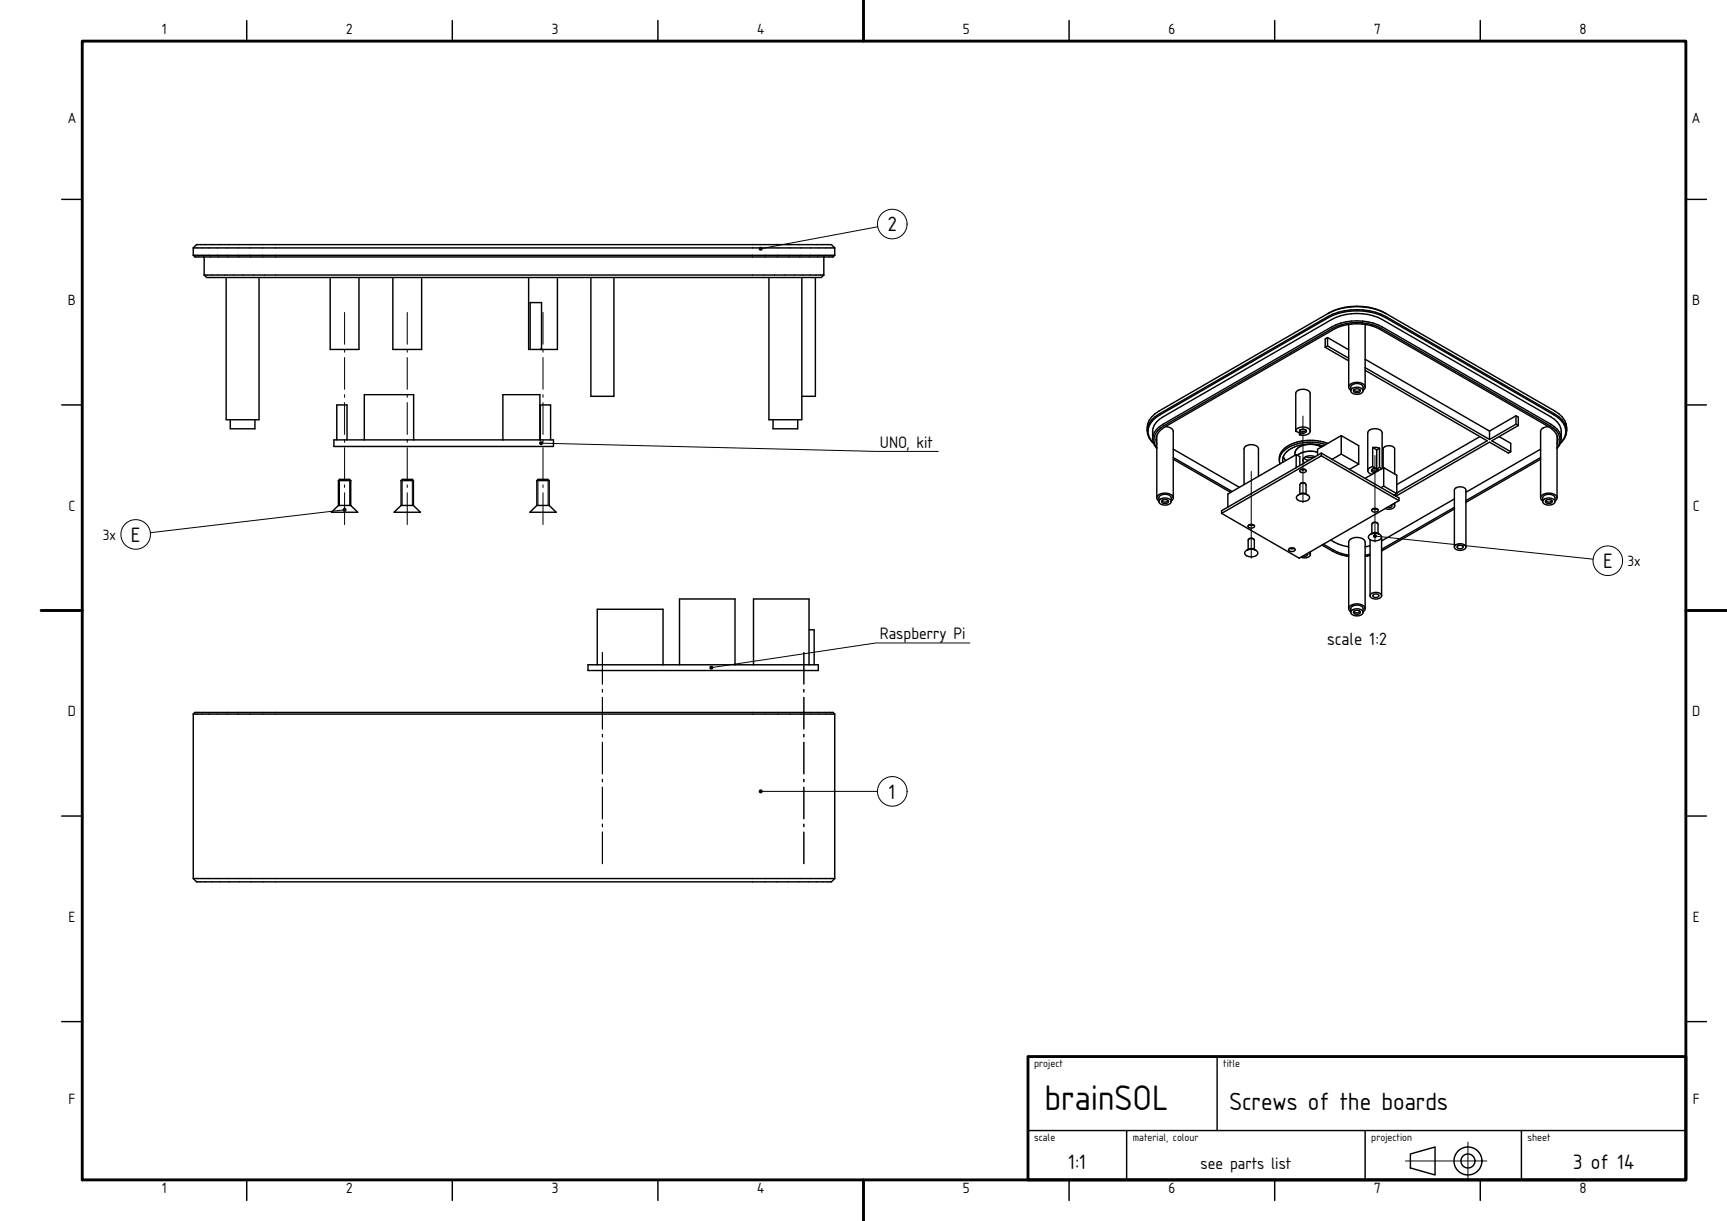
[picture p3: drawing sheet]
<svg xmlns="http://www.w3.org/2000/svg" width="420mm" height="297mm" viewBox="0 0 420 297" stroke-linecap="round" stroke-linejoin="round" font-family="sans-serif">
<g fill="#000">
<circle cx="185" cy="60.5" r=".5"/>
<circle cx="131.6" cy="107.8" r=".5"/>
<circle cx="83.8" cy="124" r=".5"/>
<circle cx="334.4" cy="130.4" r=".5"/>
<circle cx="173" cy="162.4" r=".5"/>
<circle cx="185" cy="192.5" r=".5"/>
</g>
<g fill="none" stroke="#000" stroke-width=".35">
<path d="M60 5v5M110 5v5M160 5v5M210 5v5M260 5v5M310 5v5M360 5v5M15 48.5h5M410 48.5h5M47 62.1l.4 .4h155.2l.4-.4M47 62.1h156M47 60.3h156"/>
<path d="M47 60.3v1.8M47 60.3l.8-.8h154.4l.8 .8M49.7 62.5v4.4M49.7 66.9h150.7M49.7 66.9l.6 .6h149.4l.7-.6M55 67.5v34.6h8v-34.6M80.3 67.5v17.5h7v-17.5M95.5 67.5v17.5h7v-17.5M128.6 67.5v17.5h.3M135.6 67.5v17.5h-3.9M143.7 67.5v28.9h5.6v-28.9M187 67.5v34.6h8v-34.6"/>
<path d="M198.3 67.5v28.9h-3.3M200.4 62.5v4.4M203 60.3v1.8M322.9 76.3a14.9 14.9 0 0 1 14.2 0M322.9 76.3l-41 23.7a4.8 4.8 0 0 0-2.9 4.8M323.2 76.1l-.3 .2M324.1 75.7a16.2 16.2 0 0 1 11.8 0M328 78.9v15.3M332 78.9v15.3M336.8 76.1l41.3 23.9a4.8 4.8 0 0 1 2.9 4.8M15 98.5h5M128.9 85v-11.4h2.8v11.4"/>
<path d="M128.9 85h2.5M131.4 85h.3M131.7 84.9l-.3 .1M322.3 84.5l5.7 3.3M322.9 82.1l5.1 3M322.9 82.1l-.6 .3v2.1M322.9 84.2l5.1 2.9M322.9 82.1v2.1M322.9 84.2l-.6 .3M328 94.2v-.2a2.41 2.41 0 0 1 4 .1v.1M328 94.2l.5 .7M328.5 95.1v-.9a1.72 1.72 0 0 1 3 0v.9"/>
<path d="M328.5 95.1a1.72 1.72 0 0 1 3 0M328.5 95.1a1.77 1.77 0 0 0 3 0M329.2 94.8a.86 .86 0 0 1 .9-.3 .86 .86 0 0 1 .7 .7 .88 .88 0 0 1-.9 .4 .88 .88 0 0 1-.7-.7zM329.3 94.7a.7 .7 0 0 0 .7 .5 .7 .7 0 0 0 .7-.5M332 94.2l-.5 .7M332 87.4l30.2 17.5M332 89.4l30.2 17.5M332 90.1l29.7 17.1-22 12.7M410 98.5h5M56 102.1v2.2h6v-2.2M81.2 107h53.4v1.6h-53.4zM81.9 107v-8.5h2.5v8.5"/>
<path d="M82.3 116.9h3M82.3 116.9a1.9 1.9 0 0 1 1.8-.3h.9l.3 .3M82.3 116.9v6M85.3 116.9v6M88.6 107v-11h12v11M97.5 116.9h3M97.5 116.9a1.9 1.9 0 0 1 1.8-.3h.9l.3 .3M97.5 116.9v6M100.5 116.9v6M122.3 107v-11h9v11M130.6 116.9h3M130.6 116.9a1.9 1.9 0 0 1 1.7-.3h1l.3 .3"/>
<path d="M130.6 116.9v6M131.4 107v-8.5h2.5v8.5M133.6 116.9v6M188 102.1v2.2h6v-2.2M279 104.8a4.8 4.8 0 0 1 2.9-4.1l41-23.7a15.6 15.6 0 0 1 14.2 0l41 23.7a5.2 5.2 0 0 1 2.9 4.1M279 104.8a4.1 4.1 0 0 0 1.6 3M280.3 106.7a4.6 4.6 0 0 1 2.6-5.3l41-23.7a13.6 13.6 0 0 1 12.2 0l41 23.7a4.7 4.7 0 0 1 2.6 5.3M280.3 106.7a4.2 4.2 0 0 1 2.6-3.5l41-23.7a13.6 13.6 0 0 1 12.2 0l41 23.7a4.5 4.5 0 0 1 2.6 3.5M280.3 106.7a3.5 3.5 0 0 0 1 2.4M281.3 108.9a3.2 3.2 0 0 1 .9-4.8l41.9-24.2a13.1 13.1 0 0 1 11.8 0l41 23.7a3.7 3.7 0 0 1 2.1 4.9l-.3 .4M281.3 106v15.1M283.4 103.8a1.73 1.73 0 0 1 1.9 1.1v16.2"/>
<path d="M285.3 111.7l14 8.1M285.3 111.3l14.3 8.3M285.3 109.3l16.1 9.2M306.1 115.9v-6.7a2.1 2.1 0 0 0-3.2-.7l-.3 .7v8.7M311.1 111.9l.2 .9M312.1 111.1l.6 .9M315.1 104.9v-9.2a2.01 2.01 0 0 1 3.5 0v9.2M315.1 104.9a2.01 2.01 0 0 1 3.5 0M315.1 104.9l1.3 .7-.4 .2M315.2 110.6l.9 .5v2.1M315.2 110.6v3.2M315.2 110.6l-16.6 9.6v3.1"/>
<path d="M316 105.4v.4M316.1 104.7a.86 .86 0 0 1 .9-.4 .86 .86 0 0 1 .7 .7 .88 .88 0 0 1-.9 .4 .88 .88 0 0 1-.7-.7zM316.2 114.3a.77 .77 0 0 1 .9-.3 .77 .77 0 0 1 .5 .7 .91 .91 0 0 1-1.5-.3zM316.2 104.6a.7 .7 0 0 0 .7 .4 .7 .7 0 0 0 .6-.4M316.3 114.2l.6 .1 .5-.1M316.3 117.6l-.2 .3v2.3M316.3 117.6l.6-.1 .5 .1M316.3 117.6l.6-.2 .5 .2M317.1 111.4l1.2 .6M317.4 117.6l.2 .3v2.3M317.5 111.1a3.1 3.1 0 0 0 2.2 .1M318.6 104.9a1.94 1.94 0 0 1-2.6 .9"/>
<path d="M319.8 111.1a2.13 2.13 0 0 0-2.9 .8l.4 .7M320.4 110a5.5 5.5 0 0 0-4.9 .7M321.3 110.2l18.9 10.9v.7M321.3 110.2v.7M321.3 110.9l18.9 10.9M321.3 110.2l-24.2 14v.7M321.3 110.9l-24.2 14M321.4 108.7a5.3 5.3 0 0 0-6.2 .8l-.3 1.2M321.8 108.5a9.8 9.8 0 0 0-8.9 1.5 2.58 2.58 0 0 0-.9 2.4M322.4 108.1a11.2 11.2 0 0 0-10.2 1.6l-.8 1.1-.3 1.1M322.9 107.9a11.2 11.2 0 0 0-10.7 1.4l-.9 1.4-.2 1.2M326.2 110.4l-2.2 1.3"/>
<path d="M326.2 110.4l4.2 2.5M326.2 106l-5.8 3.3v1.5M326.2 106v4.4M326.2 106l4.2 2.4v4.5M330.4 112.9l-2.2 1.3M332.6 114.5a1.16 1.16 0 0 0 1.1 .9M333.7 114.2a.7 .7 0 0 0 .7 .4 .7 .7 0 0 0 .6-.4M333.8 113.5l-.9 .4-.3 .6M333.8 108.9l.9-.1 .8 .2M333.8 108.9v4.6M333.8 113.5l.9 .5M333.8 108.9l1 .5"/>
<path d="M334.7 114a.69 .69 0 0 0-.8 0 .69 .69 0 0 0-.3 .7l.8 .3M334.7 114h.1M334.8 114v.1M334.8 109.4v4.6M334.8 114.1l.4 .4M335.5 113.7l.5 .4M335.5 109v4.7M335.5 113.7l-.7 .4M335.5 109l-.7 .4M336.1 114v-8.7a2.1 2.1 0 0 0-3.1-.7l-.4 .7v9.2M336.4 113.8v-4.6a1.61 1.61 0 0 1 2.8 0v6.1M336.5 118.2l-.6 .4"/>
<path d="M336.5 118.2l3.2 1.9M336.5 113.8l3.2 1.8v4.5M336.5 113.8l-4.5 2.6M336.5 113.8v4.4M359.9 106.2l-20.2 11.7M362.2 104.9v2M364.6 106.2l2.8 1.6v2.1M367.4 109.9l-.6 .3-4.6-2.7-22.7 13.2M368.7 101.1l.5 .4v2M368.7 101.1l-6.5 3.8M368.7 101.1v2.1M368.7 103.2l.5 .3"/>
<path d="M368.7 103.2l-6.5 3.7M369.2 103.5l-6.4 3.7 4.6 2.7M374.7 111.7l-18.2 10.5M374.7 111.3l-18.2 10.5M374.7 109.3l-18.2 10.4M376.6 103.8l-41-23.7a12.3 12.3 0 0 0-11.2 0l-41 23.7a3.5 3.5 0 0 0-2.1 4.2M376.6 103.8a3.5 3.5 0 0 1 2.1 4.2M376.6 103.8a1.74 1.74 0 0 0-1.9 1.1v16.2M378.7 106v15.1M379.7 106.7a3.5 3.5 0 0 1-1 2.4M379.7 107.5a3.8 3.8 0 0 0-.8-5.9l-42-24.3a15.3 15.3 0 0 0-13.8 0l-41 23.6a4.3 4.3 0 0 0-2.4 5.8l.8 1.1M381 104.8a4.1 4.1 0 0 1-1.6 3"/>
<path d="M82.3 122.9h3M82.3 122.9l-1.7 1.7h6.4l-1.7-1.7M97.5 122.9h3M97.5 122.9l-1.7 1.7h6.4l-1.7-1.7M130.6 122.9h3M130.6 122.9l-1.7 1.7h6.4l-1.7-1.7M281.3 121.1v-.1a2.41 2.41 0 0 1 4 0v.1M281.3 121.1l.5 .8M281.8 122v-.9a1.72 1.72 0 0 1 3 0v.9M281.8 122a1.72 1.72 0 0 1 3 0M281.8 122v.1a1.77 1.77 0 0 0 3-.1M282.6 121.8a.86 .86 0 0 1 .9-.4 .86 .86 0 0 1 .6 .7 .88 .88 0 0 1-.9 .5 .88 .88 0 0 1-.7-.8z"/>
<path d="M282.7 121.7a.7 .7 0 0 0 .6 .4 .7 .7 0 0 0 .7-.4M285.3 121.1l-.5 .8M303.2 133.9l1.1-.5 1.1 .5M303.2 133.9a.74 .74 0 0 0-.5 .8 .74 .74 0 0 0 .7 .6 1.77 1.77 0 0 0 2.5-.7l-.1-.4-.4-.3M303.2 133.9a2.52 2.52 0 0 1 2.2 0M303.6 127.7a.77 .77 0 0 1 .9-.2 .77 .77 0 0 1 .5 .7 .91 .91 0 0 1-1.5-.3zM303.7 127.7l.6 .1 .6-.1M303.8 131.1l-.2 .3v2.3M303.8 131.1l.5-.1 .5 .1M303.8 131.1l.5-.2 .5 .2M304.8 131.1l.3 .3v2.3M313.5 133.4a.77 .77 0 0 1 .9-.2 .77 .77 0 0 1 .5 .7 .91 .91 0 0 1-1.5-.3z"/>
<path d="M313.6 133.4l.6 .1 .5-.1M315.8 120.4l1.1-.5 1.1 .5M315.8 120.4a.74 .74 0 0 0-.5 .8 .74 .74 0 0 0 .7 .6 1.77 1.77 0 0 0 2.5-.7l-.1-.3-.4-.4M315.8 120.4a2.52 2.52 0 0 1 2.2 0M317.9 134.7l.1 .3-.2 .2-.9 .1M318.4 134.4l.3 .5M318.7 134.9a1.63 1.63 0 0 1-2.3 .6M318.7 134.2v.7M321.5 132.6a14.3 14.3 0 0 0 6.5 2.7M321.9 132.4a13.9 13.9 0 0 0 6.1 2.6M323.6 131.4a10.4 10.4 0 0 0 4.4 1.6M333.2 135.1l-1.2 .2"/>
<path d="M333.2 134.8l-1.2 .2M333.2 132.8l-1.2 .2M333.2 131.3v13.6M333.3 130l1.1-.5 1.1 .5M333.3 130a.74 .74 0 0 0-.5 .8 .74 .74 0 0 0 .7 .6 1.77 1.77 0 0 0 2.5-.7l-.2-.4-.3-.3M333.3 130a2.52 2.52 0 0 1 2.2 0M333.7 123.9a.77 .77 0 0 1 .9-.3 .77 .77 0 0 1 .5 .7 .91 .91 0 0 1-1.5-.3zM333.8 123.8l.6 .1 .5-.1M333.9 127.2l-.3 .3v2.3M333.9 127.2l.5-.1 .5 .1M333.9 127.2l.5-.2 .5 .2M334.4 123.6l-.4 .3"/>
<path d="M334.9 127.2l.2 .3v2.3M335.9 130.8l.1 14.1M338.4 122.8l.1 .3-.2 .3h-.9M338.9 122.6l.3 .5M339.2 123.1a1.63 1.63 0 0 1-2.3 .6M339.2 120.4v.1M339.2 122.4v.7M339.7 120.1l-.6 .3M340.2 121.8l-24.2 14-18.9-10.9M353.7 133.1v-13.9a1.61 1.61 0 0 1 2.8 0v13.9M353.7 133.1a1.61 1.61 0 0 1 2.8 0M353.7 133.1a1.65 1.65 0 0 0 2.8 0"/>
<path d="M353.7 123.8l-17.7 10.2M353.7 123.4l-17.7 10.2M353.7 121.4l-17.7 10.2M354.5 132.8a.71 .71 0 0 1 .8-.2 .71 .71 0 0 1 .5 .6 .76 .76 0 0 1-.8 .3 .76 .76 0 0 1-.6-.6zM374.7 121.1v-.1a2.41 2.41 0 0 1 4 0v.1M374.7 121.1l.5 .8M375.2 122v-.9a1.72 1.72 0 0 1 3 0v.9M375.2 122a1.72 1.72 0 0 1 3 0M375.2 122v.1a1.77 1.77 0 0 0 3-.1M375.9 121.8a.86 .86 0 0 1 .9-.4 .86 .86 0 0 1 .7 .7 .88 .88 0 0 1-.9 .5 .88 .88 0 0 1-.7-.8zM376 121.7a.7 .7 0 0 0 .7 .4 .7 .7 0 0 0 .6-.4M378.7 121.1l-.5 .8"/>
<path d="M15 148.5h5M196.8 153.2h1.2v8.5M328 148v-16.2a2.41 2.41 0 0 1 4 0v16.2M328 148v-.1a2.41 2.41 0 0 1 4 .1M328 148l.5 .8M328.5 148.9v-.9a1.72 1.72 0 0 1 3 0v.9M328.5 148.9a1.72 1.72 0 0 1 3 0M328.5 148.9v.1a1.77 1.77 0 0 0 3-.1M329.2 148.7a.86 .86 0 0 1 .9-.3 .86 .86 0 0 1 .7 .7 .88 .88 0 0 1-.9 .4 .88 .88 0 0 1-.7-.7zM329.3 148.6a.7 .7 0 0 0 .7 .5 .7 .7 0 0 0 .7-.5M332 148l-.5 .8M333.2 144.9a1.61 1.61 0 0 1 2.8 0"/>
<path d="M333.2 144.9v.1a1.65 1.65 0 0 0 2.8-.1M334 144.7a.71 .71 0 0 1 .8-.3 .71 .71 0 0 1 .5 .7 .76 .76 0 0 1-.8 .3 .76 .76 0 0 1-.6-.7zM410 148.5h5M47 173.7v40M47 173.7h156M47 173.7l.4-.4h155.2l.4 .4M143 161.7h56v1.4h-56zM145.2 161.7v-13.5h16v13.5M165.3 161.7v-16h13.4v16M183.2 161.7v-16h13.6v16M203 173.7v40M15 198.5h5"/>
<path d="M410 198.5h5M47 213.7l.8 .8h154.4l.8-.8M47 213.7h156M15 248.5h5M296 257v18M410 248.5h5M250 275h160M274 275v12M332 275v12M370 275v12M60 287v5M110 287v5"/>
<path d="M160 287v5M210 287v5M260 287v5M310 287v5M343 280.7l6-1.7v6.8l-6-1.7zM360 287v5"/>
<circle cx="357" cy="282.4" r="3.4"/>
<circle cx="357" cy="282.4" r="1.7"/>
</g>
<g fill="none" stroke="#000" stroke-width=".24">
<path d="M213.5 55.2l-28.5 5.3M83.8 76v7.7M99 76v7.7M132.1 76v7.7M83.8 85v.7M83.8 87v7.7M83.8 96v.6M83.8 97.9v7.8M99 85v.7M99 87v7.7M99 96v.6M99 97.9v7.8"/>
<path d="M132.1 85v.7M132.1 87v7.7M132.1 96v.6M132.1 97.9v7.8M82.6 116.9v6M83.8 107v.6M83.8 108.9v7.7M83.8 117.9v.7M83.8 119.9v7.7M85 116.9v6M97.8 116.9v6M99 107v.6"/>
<path d="M99 108.9v7.7M99 117.9v.7M99 119.9v7.7M100.3 116.9v6M130.8 116.9v6M131.6 107.8l81.4 2h15.2M132.1 107v.6M132.1 108.9v7.7M132.1 117.9v.7M132.1 119.9v7.7M133.3 116.9v6M304.3 114.7v21.1"/>
<path d="M316.9 101.2v21.1M334.4 110.8v21.1M83.8 124l-47.2 5.6M334.4 130.4l53 5.6M146.5 158.7v7.7M195.5 158.7v7.7M235.9 156.4h-22.9l-40 6M146.5 167.7v.6M146.5 169.6v7.7M146.5 178.6v.7M195.5 167.7v.6M195.5 169.6v7.7"/>
<path d="M195.5 178.6v.7M146.5 180.5v7.8M146.5 189.5v.7M146.5 191.5v7.7M185 192.5h28.4M195.5 180.5v7.8M195.5 189.5v.7M195.5 191.5v7.7M146.5 200.5v.6M146.5 202.4v7.7M195.5 200.5v.6M195.5 202.4v7.7"/>
<path d="M357 277.8v9.2M341.8 282.4h19.8"/>
<circle cx="217" cy="54.5" r="3.6"/>
<circle cx="33" cy="130" r="3.6"/>
<circle cx="391" cy="136.4" r="3.6"/>
<circle cx="217" cy="192.5" r="3.6"/>
</g>
<path d="M20 10h390v277h-390zM210 0v10M10 148.5h10M410 148.5h10M250 257h160v30h-160zM210 287v10" fill="none" stroke="#000" stroke-width=".7"/>
<text font-size="8.1" x="254" y="270">brainSOL</text>
<text font-size="5.7" x="299" y="270">Screws of the boards</text>
<g font-size="4.7">
<text x="215.9" y="56.3">2</text>
<text x="31.8" y="131.8">E</text>
<text x="389.9" y="138.1">E</text>
<text x="216.2" y="194.2">1</text>
<text x="259.9" y="284.4">1:1</text>
<text x="382.6" y="284.4">3 of 14</text>
</g>
<text font-size="4.1" x="322.7" y="156.8">scale 1:2</text>
<g font-size="3.8">
<text x="214" y="108.9">UNO, kit</text>
<text x="214" y="155.5">Raspberry Pi</text>
<text x="292" y="284.4">see parts list</text>
</g>
<g font-size="3.4">
<text x="39.4" y="8.2">1</text>
<text x="84.2" y="8.2">2</text>
<text x="134.2" y="8.2">3</text>
<text x="184.1" y="8.2">4</text>
<text x="234.2" y="8.2">5</text>
<text x="284.2" y="8.2">6</text>
<text x="334.2" y="8.2">7</text>
<text x="384.1" y="8.2">8</text>
<text x="16.5" y="30">A</text>
<text x="411.5" y="30">A</text>
<text x="16.5" y="74.2">B</text>
<text x="411.5" y="74.2">B</text>
<text x="16.7" y="124.2">C</text>
<text x="411.7" y="124.2">C</text>
<text x="25" y="131.2">3x</text>
<text x="395.8" y="137.6">3x</text>
<text x="16.5" y="174.2">D</text>
<text x="411.5" y="174.2">D</text>
<text x="16.7" y="224.2">E</text>
<text x="411.7" y="224.2">E</text>
<text x="16.7" y="268.5">F</text>
<text x="411.7" y="268.5">F</text>
<text x="39.4" y="290.2">1</text>
<text x="84.2" y="290.2">2</text>
<text x="134.2" y="290.2">3</text>
<text x="184.1" y="290.2">4</text>
<text x="234.2" y="290.2">5</text>
<text x="284.2" y="290.2">6</text>
<text x="334.2" y="290.2">7</text>
<text x="384.1" y="290.2">8</text>
</g>
<g font-size="2.4">
<text x="251.5" y="259.6">project</text>
<text x="297.5" y="259.6">title</text>
<text x="251.5" y="277.6">scale</text>
<text x="275.5" y="277.6">material, colour</text>
<text x="333.5" y="277.6">projection</text>
<text x="371.5" y="277.6">sheet</text>
</g>
</svg>
